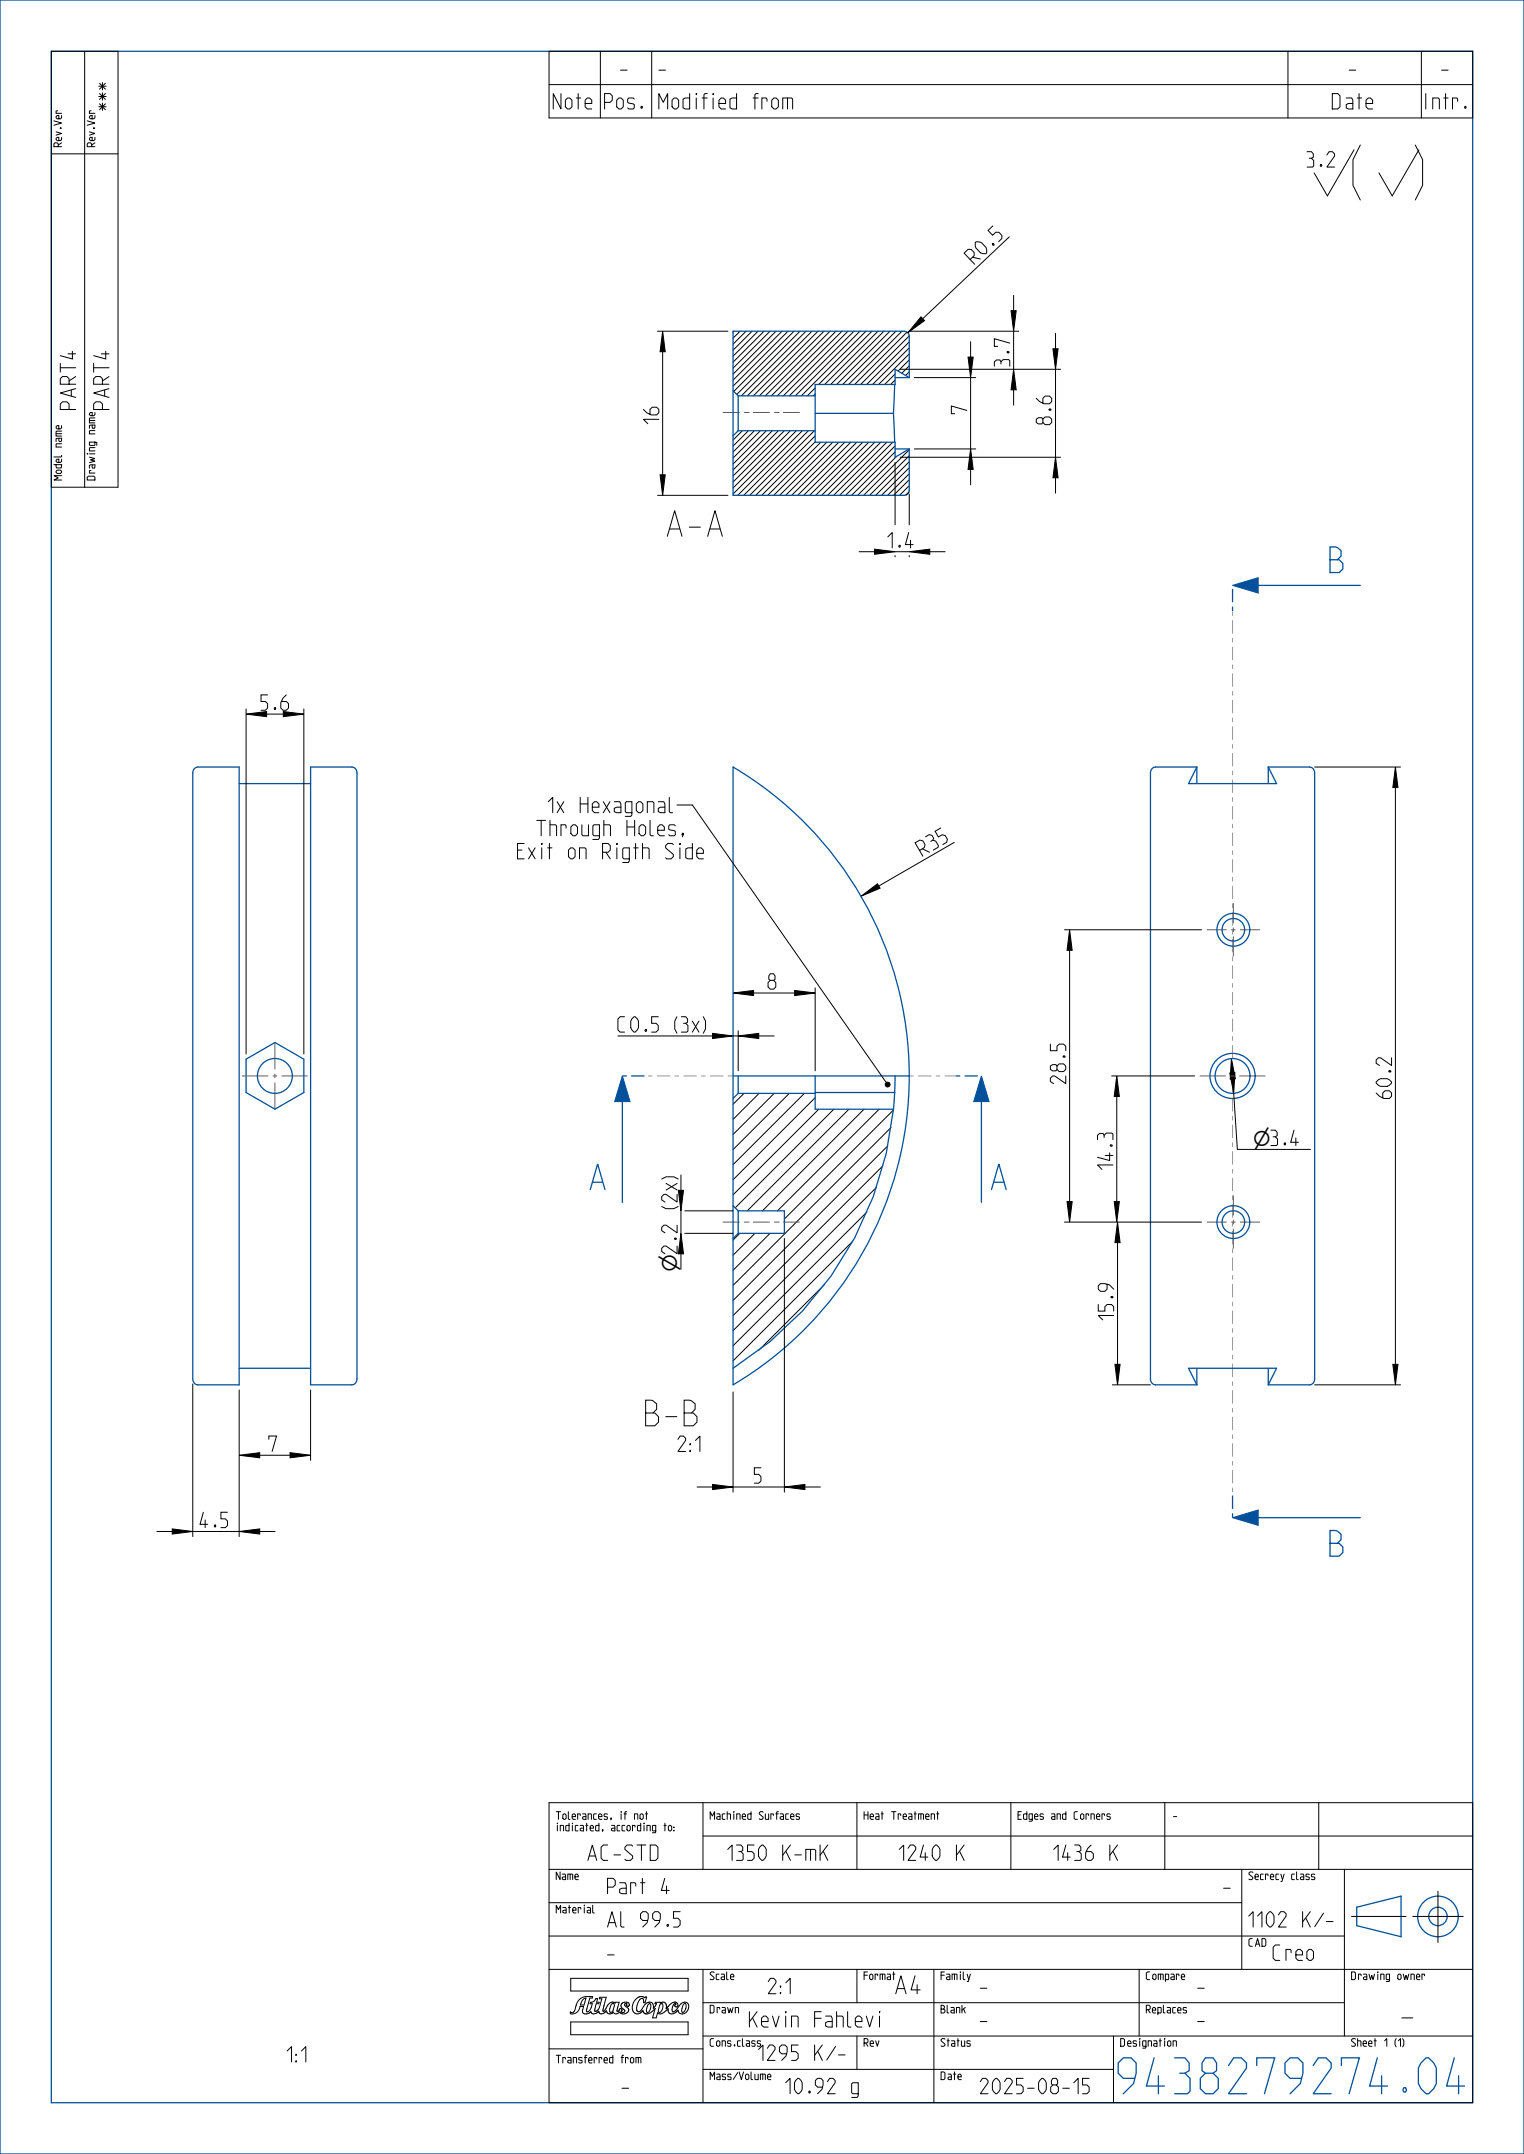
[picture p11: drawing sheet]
<svg xmlns="http://www.w3.org/2000/svg" width="297mm" height="420mm" viewBox="0 0 297 420" stroke-linecap="round" stroke-linejoin="round" font-family="sans-serif">
<path d="M176.2 64.6a1 1 0 0 1 1 1M177.2 95.6a1 1 0 0 1-1 1" fill="none" stroke="#00509b" stroke-width=".25"/>
<g fill="none" stroke="#000" stroke-width=".19">
<path d="M143.1 64.6l-.2 .2M144.2 64.6l-1.3 1.3M145.4 64.6l-2.5 2.5M146.6 64.6l-3.7 3.7M147.7 64.6l-4.8 4.9M148.9 64.6l-6 6M150.1 64.6l-7.2 7.2M151.2 64.6l-8.3 8.4M152.4 64.6l-9.5 9.5M153.6 64.6l-10.7 10.7M154.7 64.6l-11.7 11.7M155.9 64.6l-12.3 12.3"/>
<path d="M157.1 64.6l-12.6 12.6M158.2 64.6l-12.6 12.6M158.9 75.6l-1.6 1.6M158.9 76.8l-.4 .4M159.4 64.6l-12.6 12.6M160.6 64.6l-12.6 12.6M161.7 64.6l-12.6 12.6M162.9 64.6l-12.6 12.6M164.1 64.6l-12.6 12.6M165.3 64.6l-12.6 12.6M166.4 64.6l-12.6 12.6M167.6 64.6l-12.6 12.6"/>
<path d="M168.8 64.6l-12.6 12.6M169.9 64.6l-10.4 10.4M171.1 64.6l-10.4 10.4M172.3 64.6l-10.4 10.4M173.4 64.6l-10.4 10.4M174.4 72.9l-2 2.1M174.4 74.1l-.8 .9M174.6 64.6l-10.4 10.4M175.8 64.6l-10.4 10.4M176.8 64.8l-10.2 10.2M177.2 65.5l-9.5 9.5M177.2 66.7l-8.3 8.3"/>
<path d="M177.2 67.8l-7.1 7.2M177.2 69l-6 6M177.2 70.2l-2.2 2.1M177.2 71.3l-1.4 1.5M177.2 72.5l-.7 .7M144.7 84l-1.8 1.8M145.9 84l-3 3M147 84l-4.1 4.1M148.2 84l-5.3 5.3M149.4 84l-6.5 6.5M150.5 84l-7.6 7.6M151.7 84l-8.8 8.8"/>
<path d="M152.9 84l-10 10M154 84l-11.1 11.2M155.2 84l-12.3 12.3M156.4 84l-12.6 12.6M157.5 84l-12.6 12.6M158.7 84l-12.6 12.6M158.9 85l-11.6 11.6M158.9 86.2l-10.5 10.4M160 86.2l-10.4 10.4M161.1 86.2l-10.3 10.4M162.3 86.2l-10.4 10.4M163.5 86.2l-10.4 10.4"/>
<path d="M164.6 86.2l-10.3 10.4M165.8 86.2l-10.3 10.4M167 86.2l-10.4 10.4M168.1 86.2l-10.3 10.4M169.3 86.2l-10.3 10.4M170.5 86.2l-10.4 10.4M171.6 86.2l-10.3 10.4M172.8 86.2l-10.3 10.4M174 86.2l-10.4 10.4M174.4 86.9l-9.6 9.7M174.4 88.1l-8.4 8.5M174.7 89l-7.6 7.6"/>
<path d="M177.1 95.9l-.6 .6M177.2 87.7l-8.9 8.9M177.2 88.9l-7.7 7.7M177.2 90l-6.6 6.6M177.2 91.2l-5.4 5.4M177.2 92.4l-4.2 4.2M177.2 93.5l-3.1 3.1M177.2 94.7l-1.9 1.9M145 213.2l-2.1 2.1M147.9 213.2l-5 5.1M150.9 213.2l-8 8M153.8 213.2l-10.9 11"/>
<path d="M156.8 213.2l-13.9 13.9M158.9 214l-16 16M159.6 216.3l-16.7 16.7M162.5 216.3l-19.2 19.2M165.4 216.3l-19.8 19.8M168.4 216.3l-19.8 19.8M171.3 216.3l-19.8 19.8M173.7 219.8l-30.8 30.8M174.1 216.5l-21.2 21.2M169 236.3l-26.1 26.1M170.8 231.5l-27.9 28M172.1 227.3l-29.2 29.2"/>
<path d="M173 223.4l-30.1 30.2M144.2 240.5l-1.3 1.3M147.1 240.5l-4.2 4.2M150.1 240.5l-7.2 7.2M160.7 250.4l-12.9 12.9M166.2 242l-23.3 23.3"/>
</g>
<path d="M240.2 295.9l5-1.5v3z" fill="#00509b"/>
<path d="M240.2 295.9l5-1.5v3z" fill="none" stroke="#00509b" stroke-width=".19"/>
<path d="M259.2 300.9h1.4l.7-.7v-1.1l-.7-.6-1.4-.1v5h1.8l.7-.7v-1.1l-.7-.7h-.4" fill="none" stroke="#00509b" stroke-width=".25"/>
<path d="M240.2 114.1l5-1.5v3z" fill="#00509b"/>
<path d="M240.2 114.1l5-1.5v3z" fill="none" stroke="#00509b" stroke-width=".19"/>
<path d="M259.2 109.1h1.4l.7-.7v-1l-.7-.6-.3-.2h-1.1v5h1.8l.7-.7v-1l-.7-.8h-.4" fill="none" stroke="#00509b" stroke-width=".25"/>
<path d="M121.3 209.8l1.5 5h-3z" fill="#00509b"/>
<path d="M121.3 209.8l1.5 5h-3z" fill="none" stroke="#00509b" stroke-width=".19"/>
<path d="M115 231.9l1.5-5 1.4 5M115.5 230.5h1.9" fill="none" stroke="#00509b" stroke-width=".25"/>
<path d="M191.3 209.8l1.5 5h-3z" fill="#00509b"/>
<path d="M191.3 209.8l1.5 5h-3z" fill="none" stroke="#00509b" stroke-width=".19"/>
<g fill="none" stroke="#00509b" stroke-width=".25">
<path d="M0 0h297v420h-297zM10 10h277v400h-277zM142.9 76.2l1 1M143.9 77.2v6.8M143.9 77.2h15M174.4 75l-.3 5.6M174.4 73.6h2.8M176.2 64.6h-33.3v32h33.3M177.2 73.6l-2.8-1.6v3h-15.5v11.2h15.5v3l2.8-1.7M177.2 65.6v8M143.9 84h15M143.9 84l-1 1"/>
<path d="M158.9 80.6h15.2M174.1 80.6l.3 5.6M177.2 87.5h-2.8M177.2 87.5v8.1M245.2 114.1h19.9M37.9 149.9l.7-.3h8v120.4h-8a1.1 1.1 0 0 1-1-1.1v-118.2zM46.6 152.8h13.9M60.5 149.6h8.1a1.1 1.1 0 0 1 1 1.1v118.2a1.09 1.09 0 0 1-1 1.1h-8.1zM142.9 149.6a70 70 0 0 1 0 120.4zM233.2 149.6h-8a1.1 1.1 0 0 0-1 1.1v118.2a1.09 1.09 0 0 0 1 1.1h8M233.2 149.6l-1.6 3.2h17.2l-1.6-3.2M233.2 149.6v3.2"/>
<path d="M247.2 149.6h8a1.1 1.1 0 0 1 1 1.1l-.1 118.6a1.02 1.02 0 0 1-.9 .7h-8M247.2 149.6v3.2M48 206.5l5.6-3.2 5.6 3.2v6.5l-5.6 3.3-5.6-3.3zM121.3 214.8v19.6M142.9 209.8h34.3M143.9 213.2h15M143.9 209.8v3.4M143.9 213.2l-1 1M158.9 209.8v6.5h15.2M158.9 213h15.5M174.1 216.3a67.2 67.2 0 0 1-31.2 50.5M174.1 216.3h.1"/>
<path d="M174.4 213l-.3 3.3M174.4 209.8v3.2M191.3 214.8v19.6M142.9 235.1l1 1M143.9 236.1h9v4.4h-9M143.9 236.1v4.4M193.2 231.9l1.5-5 1.4 5M193.7 230.5h1.9M143.9 240.5l-1 1M46.6 266.8h13.9M233.2 266.8v3.2M233.2 270l-1.6-3.2h17.2l-1.6 3.2"/>
<path d="M247.2 266.8v3.2M245.2 295.9h19.9M264.4 371.9l8.6-2.2v7.9l-8.6-2.1z"/>
<circle cx="240.4" cy="181.3" r="3.2"/>
<circle cx="240.4" cy="181.3" r="2.2"/>
<circle cx="53.6" cy="209.8" r="3.4"/>
<circle cx="240.2" cy="209.8" r="4.4"/>
<circle cx="240.2" cy="209.8" r="3.4"/>
<circle cx="240.4" cy="238.3" r="3.2"/>
<circle cx="240.4" cy="238.3" r="2.2"/>
<circle cx="280.2" cy="373.7" r="4"/>
<circle cx="280.2" cy="373.7" r="1.8"/>
</g>
<path d="M240.2 119.1v-5M121.3 209.8h5M186.3 209.8h5M240.2 295.9v-5" fill="none" stroke="#00509b" stroke-width=".25" stroke-dasharray=".9 .9 2.6 .9" stroke-linecap="butt"/>
<path d="M126.3 209.8h16.6M177.2 209.8h9.1M240.2 290.9v-171.8" fill="none" stroke="#9196a0" stroke-width=".19" stroke-dasharray=".9 .9 2.6 .9" stroke-linecap="butt"/>
<g fill="#000">
<path d="M129.1 64.6l.5 4h-1zM179.5 61.8l.7 .7-3.3 2.4zM188.7 69.6h1l-.5 4zM197 60.6h1l-.5 4zM197.5 72l.5 4h-1zM205.2 68h1l-.5 4zM128.6 92.6h1l-.5 4zM189.2 87.5l.5 4h-1zM205.7 89.2l.5 4h-1zM170.4 107.1l4 .5-4 .5zM177.2 107.6l4-.5v1zM48 139.2l4-.5v1z"/>
<path d="M55.2 138.7l4 .5-4 .5zM271.9 149.6l.5 4h-1zM167.8 174.8l3.2-2.5 .5 .9zM142.9 193.6l4-.5v1zM154.9 193.1l4 .5-4 .5zM208.4 181.3l.5 4h-1zM138.9 201.5l4 .5-4 .5zM143.9 202l4-.5v1zM172.5 211.3l.4-.3 .4 .1 .2 .4-.2 .4-.4 .1-.4-.3zM217.6 209.8l.5 4h-1zM240 206.4l.7 4h-1zM239.7 209.2h1l-.3 4z"/>
<path d="M207.9 234.3h1l-.5 4zM217.1 234.3h1l-.5 4zM217.8 238.3l.5 4h-1zM217.3 266h1l-.5 4zM271.4 266h1l-.5 4zM33.6 298.1l4 .5-4 .5zM46.6 283.8l4-.5v1zM46.6 298.6l4-.5v1zM56.5 283.3l4 .5-4 .5zM138.9 289.4l4 .5-4 .5zM152.9 289.9l4-.5v1z"/>
</g>
<g fill="none" stroke="#000" stroke-width=".19">
<path d="M10 10h13v85h-13zM16.5 10v85M107 10h180v13h-180zM107 16.5h180M117 10v13M127 10v13M251 10v13M277 10v13M10 30h13M263.9 29.2l-5.2 9-2.6-4.5M196.7 46.2l-16.9 15.9M197.5 57.6v3"/>
<path d="M128.1 64.6h13.8M129.1 64.6l.5 4h-1zM129.1 68.6v24M175.4 72h31.3M177.2 64.6h21.3M178.2 73.6h12M179.5 61.8l.7 .7-3.3 2.4zM188.7 69.6h1l-.5 4zM189.2 66.6v3M189.2 73.6v13.9M197 60.6h1l-.5 4zM197.5 72l.5 4h-1z"/>
<path d="M197.5 64.6v7.4M197.5 76v3M205.2 68h1l-.5 4zM205.7 65v3M205.7 72v17.2M128.1 96.6h13.8M128.6 92.6h1l-.5 4zM174.4 90.2v12.1M175.4 89.2h31.3M177.2 96.3v6M178.2 87.5h12M189.2 87.5l.5 4h-1z"/>
<path d="M189.2 91.5v3M205.7 89.2l.5 4h-1zM205.7 93.2v3M167.4 107.6h3M170.4 107.1l4 .5-4 .5zM174.4 108.3v.3M177.2 107.6l4-.5v1zM177.2 108.3v.3M181.2 107.6h3M48 139.2l4-.5v1zM48 138.2v67.3M55.2 138.7l4 .5-4 .5z"/>
<path d="M59.2 138.2v67.3M131.9 157h3l37.8 54.1M256.2 149.6h16.7M271.9 149.6l.5 4h-1zM271.9 153.6v112.4M167.8 174.8l3.2-2.5 .5 .9zM186 164.3l-14.7 8.5M142.9 193.6l4-.5v1zM146.9 193.6h8M154.9 193.1l4 .5-4 .5zM158.9 192.6v16.2M207.4 181.3h26.8"/>
<path d="M208.4 181.3l.5 4h-1zM208.4 185.3v49M120.4 202h18.5M138.9 201.5l4 .5-4 .5zM142.9 202h1M143.9 202l4-.5v1zM143.9 201v7.8M147.9 202h3M172.5 211.3l.4-.3 .4 .1 .2 .4-.2 .4-.4 .1-.4-.3zM216.6 209.8h16.2M217.6 209.8l.5 4h-1zM217.6 213.8v20.5"/>
<path d="M239.7 209.2h1l-.3 4zM240 206.4l.7 4h-1zM240.4 213.2l.7 10.9h14.3M133.5 236.1h9.4M207.4 238.3h26.8M207.9 234.3h1l-.5 4zM217.1 234.3h1l-.5 4zM217.8 238.3l.5 4h-1zM133.5 240.5h9.4M152.9 241.5v49.4M217.8 242.3v23.7M37.6 269.9v29.7"/>
<path d="M46.6 271v28.6M60.5 271v13.8M142.9 271.4v19.5M216.8 270h7.4M217.3 266h1l-.5 4zM256.2 270h16.7M271.4 266h1l-.5 4zM30.6 298.6h3M33.6 298.1l4 .5-4 .5zM37.6 298.6h9M46.6 283.8l4-.5v1zM46.6 298.6l4-.5v1z"/>
<path d="M50.6 298.6h3M50.6 283.8h5.9M56.5 283.3l4 .5-4 .5zM135.9 289.9h3M138.9 289.4l4 .5-4 .5zM142.9 289.9h10M152.9 289.9l4-.5v1zM156.9 289.9h3M107 351.5h180v58.5h-180zM137 358h150M137 351.5v13M167 351.5v13"/>
<path d="M197 351.5v13M227 351.5v13M257 351.5v13M107 364.5h180M107 371h135M107 377.5h155M242 364.5v19.5M262 364.5v32.5M263.4 373.7h10.6M275.3 373.7h9.8M280.2 368.7v10M107 384h180"/>
<path d="M107 399.5h30M111.2 385.7h22.9v2.5h-22.9zM111.2 394.3h22.9v2.4h-22.9zM112.9 389.9l1-.6h1.6l-.1 .3h-.4l-.7 2.3a.23 .23 0 0 0 0 .2 .23 .23 0 0 0 .2 .2l.4-.3 .3-.6 .2-.7h-.4l.1-.3 .5-.1 .5-.6h.4l-.2 .7h.5l-.1 .3h-.5l-.3 1a.32 .32 0 0 0 .1 .5 .32 .32 0 0 0 .5-.2l.3-.6 .5-1.7h-.5l.1-.3h1.2l-.6 2.8 .4-.2 .4-.8a.95 .95 0 0 1 1.6-.6v-.2h.8l-.5 1.6 .1 .2 .3-.1a.33 .33 0 0 1 .2-.4 .33 .33 0 0 1 .4 .2 .33 .33 0 0 1-.1 .4 .36 .36 0 0 0 .6 0 .36 .36 0 0 0-.3-.6 .74 .74 0 0 1-.3-1 .74 .74 0 0 1 1-.3 .41 .41 0 0 1 .6 .3 .41 .41 0 0 1-.4 .5l-.2-.2 .1-.3a.29 .29 0 0 0-.5 .1 .29 .29 0 0 0 .2 .4 .76 .76 0 0 1 .6 .9 .76 .76 0 0 1-.9 .6l-.6-.1-.3-.3-.8 .4-.4-.3a.74 .74 0 0 1-.8 .3 .74 .74 0 0 1-.5-.6 .95 .95 0 0 1-1.5 .3v-.2a.87 .87 0 0 1-.8 .5 .87 .87 0 0 1-.8-.5 1.08 1.08 0 0 1-1.6 .2l.2-1.2h-.7l-.3 .8-.5 .5-1.1 .1v-.3l.2 .1a.79 .79 0 0 0 .8-.9l.4-1zM113.7 389.9l.5-.3-.4 1.4h-.7zM116.1 389.7h.1M119.2 390.8l.4-.1 .1 .4-.3 1-.5 .3-.1-.6zM124 389.7a1.2 1.2 0 0 1 1.6-.2l.4-.1-.3 1.1h-.3v-.1a.5 .5 0 0 0-.3-.7 .5 .5 0 0 0-.6 .5 1.78 1.78 0 0 0-.3 2h.4l.3-.2a2.5 2.5 0 0 1 1.6-1.6 .82 .82 0 0 1 .8 1.2l.6-.9h-.3l.1-.3h1v.2a.8 .8 0 0 1 1 .1 .8 .8 0 0 1 .1 1l.3-.3a1.45 1.45 0 0 1 1.9-.8 .37 .37 0 0 1 .1 .5 .37 .37 0 0 1-.6 0l.2-.3a.19 .19 0 0 0-.2-.2 .19 .19 0 0 0-.2 .2l-.3 1.1a.34 .34 0 0 0 .2 .4 .34 .34 0 0 0 .4-.2 3.9 3.9 0 0 1 1.8-1.7 1.05 1.05 0 0 1 .9 .8 1.05 1.05 0 0 1-.5 1.1 .92 .92 0 0 1-.9 .4 .92 .92 0 0 1-.8-.8l-.1 .2a1.32 1.32 0 0 1-1.6 .4l-.2-.4v-.4l-.9 .7a.85 .85 0 0 1-1.1 .1l-.3 1h-.7l.5-1.9-.1 .1a1.65 1.65 0 0 1-1.9 .9l-.4-.5-.1 .1a1.11 1.11 0 0 1-1.5 .3 1.11 1.11 0 0 1-.4-1.4l.3-.8zM126.4 390.8l.4-.1v.7l-.3 .8-.4 .2-.1-.5zM126.6 390.7h.1M128.7 390.8l.4-.1 .1 .6-.3 .8-.4 .3-.2-.4zM133.3 390.8l.3-.1 .1 .7-.3 .7-.4 .3-.1-.6z"/>
<path d="M133.5 390.7h.1M137 390.5h125M137 397h150M137 384v26M167 384v6.5M167 397v6.5M182 384v26M217 397v13M222 384v13M137 403.5h80"/>
</g>
<g fill="none" stroke="#785055" stroke-width=".19">
<path d="M140.9 80.4h3.2M145 80.4h.9M145.9 80.4h.1M146.7 80.4h3.3M150.9 80.4h.8M151.7 80.4h.1M152.6 80.4h3.3M240.4 176.1v3.9M235.2 181.3h3.9M239.9 181.3h.9M240.4 180.9v.8M240.4 182.6v3.9"/>
<path d="M241.7 181.3h3.9M47.2 209.8h5.1M53.1 209.8h.9M53.6 203.4v5.1M53.6 209.4v.8M53.6 211.1v5.1M54.9 209.8h5.1M233.8 209.8h5.1M239.8 209.8h.8M241.5 209.8h5.1M140.9 238.3h3.2M145 238.3h.9"/>
<path d="M145.9 238.3h.1M146.7 238.3h3.3M150.9 238.3h.8M151.7 238.3h.1M152.6 238.3h3.3M235.2 238.3h3.9M239.9 238.3h.9M240.4 233.1v3.9M240.4 237.9v.8M240.4 239.6v3.9M241.7 238.3h3.9"/>
</g>
<text font-size="13" x="263.7" y="38.3">( )</text>
<text font-size="9.1" fill="#00509b" x="216.5" y="408.2">9438279274.04</text>
<g font-size="6.5">
<text x="130.5" y="104.6">A-A</text>
<text x="125.6" y="278">B-B</text>
<text x="272.6" y="395.2">-</text>
</g>
<text font-size="4.6" x="173.9" y="388.7">A4</text>
<g font-size="4.1">
<text x="244.1" y="223.4">⌀3.4</text>
<text x="244.1" y="223.4">⌀</text>
<text x="132" y="248" transform="rotate(-90 132 248)">⌀2.2 (2x)</text>
<text x="132" y="248" transform="rotate(-90 132 248)">⌀</text>
</g>
<g font-size="3.9">
<text x="120.8" y="14.7">-</text>
<text x="128.4" y="14.7">-</text>
<text x="262.8" y="14.7">-</text>
<text x="280.8" y="14.7">-</text>
<text x="21.3" y="21.5" transform="rotate(-90 21.3 21.5)">***</text>
<text x="107.3" y="21.2">Note</text>
<text x="117.3" y="21.2">Pos.</text>
<text x="128.4" y="21.2">Modified from</text>
<text x="259.3" y="21.2">Date</text>
<text x="276.1" y="21.2">Intr.</text>
<text x="254.7" y="32.6">3.2</text>
<text x="189.9" y="51.5" transform="rotate(-43 189.9 51.5)">R0.5</text>
<text x="196.8" y="71.4" transform="rotate(-90 196.8 71.4)">3.7</text>
<text x="14.7" y="79.8" transform="rotate(-90 14.7 79.8)">PART4</text>
<text x="21.3" y="79.8" transform="rotate(-90 21.3 79.8)">PART4</text>
<text x="128.4" y="82.6" transform="rotate(-90 128.4 82.6)">16</text>
<text x="188.4" y="80.7" transform="rotate(-90 188.4 80.7)">7</text>
<text x="205" y="82.8" transform="rotate(-90 205 82.8)">8.6</text>
<text x="173" y="106.8">1.4</text>
<text x="50.9" y="138.5">5.6</text>
<text x="105.1" y="158.5">1x Hexagonal</text>
<text x="98" y="167.5">Exit on Rigth Side</text>
<text x="102.7" y="163">Through Holes,</text>
<text x="179.8" y="166.9" transform="rotate(-30 179.8 166.9)">R35</text>
<text x="149.7" y="192.9">8</text>
<text x="120.4" y="201.2">C0.5 (3x)</text>
<text x="207.7" y="211.3" transform="rotate(-90 207.7 211.3)">28.5</text>
<text x="271.2" y="214.2" transform="rotate(-90 271.2 214.2)">60.2</text>
<text x="216.9" y="228" transform="rotate(-90 216.9 228)">14.3</text>
<text x="217" y="257.4" transform="rotate(-90 217 257.4)">15.9</text>
<text x="52.4" y="283">7</text>
<text x="130.2" y="283">2:1</text>
<text x="147" y="289.2">5</text>
<text x="39" y="297.9">4.5</text>
<text x="115" y="362.7">AC-STD</text>
<text x="141.5" y="362.7">1350 K-mK</text>
<text x="175" y="362.7">1240 K</text>
<text x="205" y="362.7">1436 K</text>
<text x="117.8" y="369.2">Part 4</text>
<text x="238.3" y="369.2">-</text>
<text x="117.8" y="375.7">Al 99.5</text>
<text x="242.6" y="375.7">1102 K/-</text>
<text x="118.4" y="382.2">-</text>
<text x="248.1" y="382.2">Creo</text>
<text x="148.5" y="388.7">2:1</text>
<text x="191" y="388.7">-</text>
<text x="233.4" y="388.7">-</text>
<text x="145.4" y="395.2">Kevin Fahlevi</text>
<text x="191" y="395.2">-</text>
<text x="233.4" y="395.2">-</text>
<text x="147.8" y="401.7">1295 K/-</text>
<text x="53.4" y="402.1">1:1</text>
<text x="120.8" y="408.2">-</text>
<text x="153.1" y="408.2">10.92 g</text>
<text x="190.4" y="408.2">2025-08-15</text>
</g>
<g font-size="2">
<text x="12" y="28.6" transform="rotate(-90 12 28.6)">Rev.Ver</text>
<text x="18.5" y="28.6" transform="rotate(-90 18.5 28.6)">Rev.Ver</text>
<text x="12" y="93.6" transform="rotate(-90 12 93.6)">Model name</text>
<text x="18.5" y="93.6" transform="rotate(-90 18.5 93.6)">Drawing name</text>
<text x="108.4" y="354.7">Tolerances, if not</text>
<text x="108.4" y="357">indicated, according to:</text>
<text x="138.4" y="354.7">Machined Surfaces</text>
<text x="168.4" y="354.7">Heat Treatment</text>
<text x="198.4" y="354.7">Edges and Corners</text>
<text x="228.4" y="354.7">-</text>
<text x="108.4" y="366.5">Name</text>
<text x="243.4" y="366.5">Secrecy class</text>
<text x="108.4" y="373">Material</text>
<text x="243.4" y="379.5">CAD</text>
<text x="138.4" y="386">Scale</text>
<text x="168.4" y="386">Format</text>
<text x="183.4" y="386">Family</text>
<text x="223.4" y="386">Compare</text>
<text x="263.4" y="386">Drawing owner</text>
<text x="138.4" y="392.5">Drawn</text>
<text x="183.4" y="392.5">Blank</text>
<text x="223.4" y="392.5">Replaces</text>
<text x="138.4" y="399">Cons.class</text>
<text x="168.4" y="399">Rev</text>
<text x="183.4" y="399">Status</text>
<text x="218.4" y="399">Designation</text>
<text x="263.4" y="399">Sheet 1 (1)</text>
<text x="108.4" y="402.2">Transferred from</text>
<text x="138.4" y="405.5">Mass/Volume</text>
<text x="183.4" y="405.5">Date</text>
</g>
</svg>
